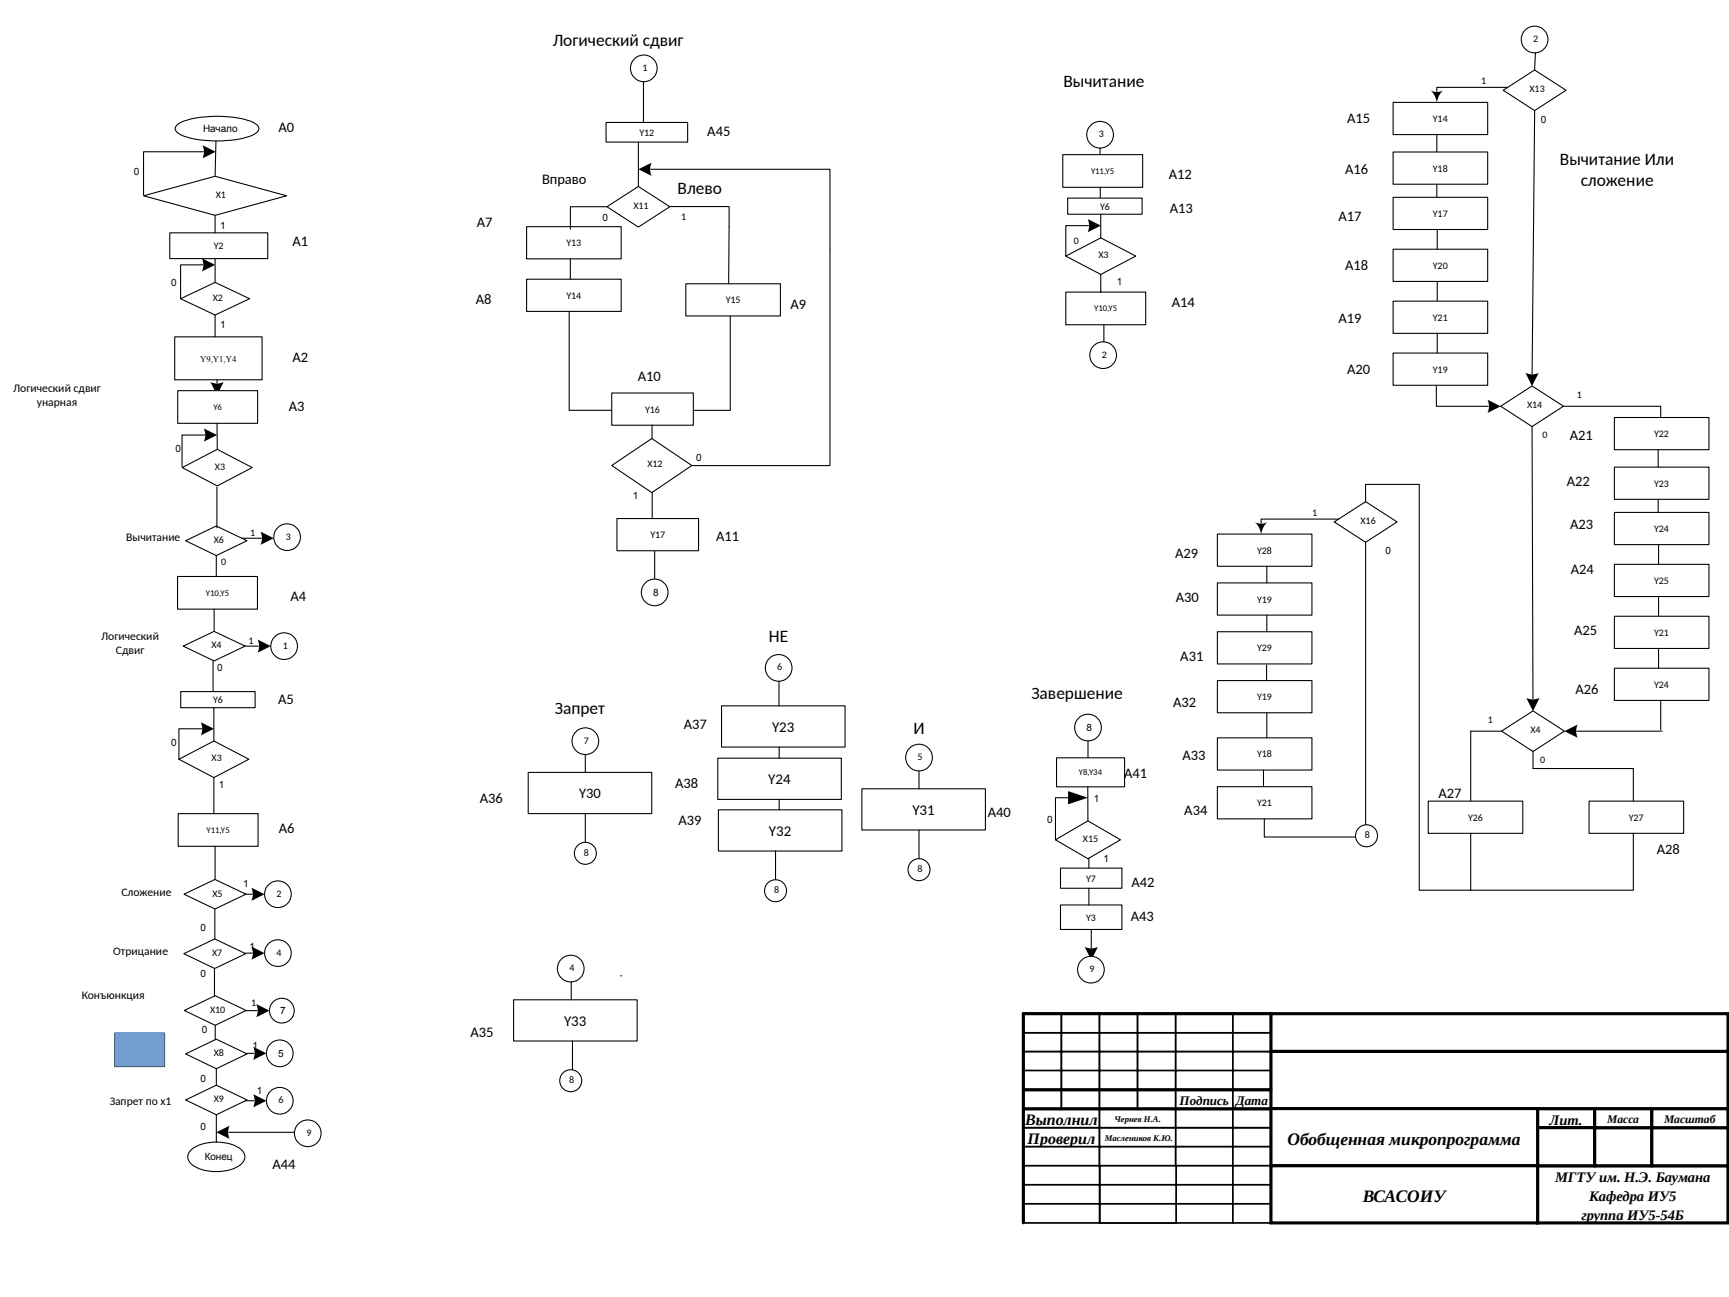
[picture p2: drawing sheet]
<svg xmlns="http://www.w3.org/2000/svg" width="420mm" height="315mm" viewBox="0 0 420 315" stroke-linecap="round" stroke-linejoin="round" font-family="sans-serif">
<path d="M43 30.3a15.2 15.2 0 0 1 8.2-2 22.2 22.2 0 0 1 10.8 1.7 1.28 1.28 0 0 1 .9 1.2 1.28 1.28 0 0 1-.9 1.3 22.6 22.6 0 0 1-11.5 1.7l-.8-.1a13.8 13.8 0 0 1-6.7-1.9 1.1 1.1 0 0 1 0-1.9z" fill="none" stroke="#000" stroke-width=".26"/>
<path d="M34.9 47.6l17.3-4.8 17.4 4.8-17.4 4.7z" fill-rule="evenodd" fill="#fff"/>
<path d="M34.9 47.6l17.3-4.8 17.4 4.8-17.4 4.7z" fill="none" stroke="#000" stroke-width=".26"/>
<path d="M41.2 56.6h23.8v6.2h-23.8z" fill-rule="evenodd" fill="#fff"/>
<path d="M41.2 56.6h23.8v6.2h-23.8zM52.2 52.3v4.2" fill="none" stroke="#000" stroke-width=".26"/>
<path d="M43.9 72.6l8.3-4 8.4 4-8.4 3.9z" fill-rule="evenodd" fill="#fff"/>
<path d="M43.9 72.6l8.3-4 8.4 4-8.4 3.9zM52.2 62.8v5.8" fill="none" stroke="#000" stroke-width=".26"/>
<path d="M42.4 81.8h21.3v10.4h-21.3z" fill-rule="evenodd" fill="#fff"/>
<path d="M52.2 76.5v5.3M42.4 81.8h21.3v10.4h-21.3z" fill="none" stroke="#000" stroke-width=".26"/>
<path d="M44.3 113.6l8.5-4.5 8.5 4.5-8.5 4.4z" fill-rule="evenodd" fill="#fff"/>
<path d="M44.3 113.6l8.5-4.5 8.5 4.5-8.5 4.4z" fill="none" stroke="#000" stroke-width=".26"/>
<path d="M43.1 140h19.4v7.9h-19.4z" fill-rule="evenodd" fill="#fff"/>
<path d="M43.1 140h19.4v7.9h-19.4z" fill="none" stroke="#000" stroke-width=".26"/>
<path d="M43.9 168h18.1v3.9h-18.1z" fill-rule="evenodd" fill="#fff"/>
<path d="M43.9 168h18.1v3.9h-18.1z" fill="none" stroke="#000" stroke-width=".26"/>
<path d="M43.5 184.4l8.5-4.4 8.5 4.4-8.5 4.5z" fill-rule="evenodd" fill="#fff"/>
<path d="M43.5 184.4l8.5-4.4 8.5 4.4-8.5 4.5z" fill="none" stroke="#000" stroke-width=".26"/>
<path d="M43.3 197.6h19.4v7.9h-19.4z" fill-rule="evenodd" fill="#fff"/>
<path d="M43.3 197.6h19.4v7.9h-19.4zM59 217.2h2.3M52.2 220.8v7.3" fill="none" stroke="#000" stroke-width=".26"/>
<path d="M61.1 215.6l3.2 1.6-3.2 1.6 .3-1.6z" fill-rule="evenodd" fill="#000"/>
<path d="M44.7 217.2l7.5-3.6 7.5 3.6-7.5 3.6z" fill-rule="evenodd" fill="#fff"/>
<path d="M44.7 217.2l7.5-3.6 7.5 3.6-7.5 3.6zM59.7 231.5h1.6" fill="none" stroke="#000" stroke-width=".26"/>
<path d="M61.1 229.9l3.2 1.6-3.2 1.6 .3-1.6z" fill-rule="evenodd" fill="#000"/>
<path d="M44.7 231.6l7.5-3.6 7.5 3.6-7.5 3.6z" fill-rule="evenodd" fill="#fff"/>
<path d="M44.7 231.6l7.5-3.6 7.5 3.6-7.5 3.6zM60 255.8h1.7" fill="none" stroke="#000" stroke-width=".26"/>
<path d="M61.5 254.2l3.2 1.6-3.2 1.6 .4-1.6z" fill-rule="evenodd" fill="#000"/>
<path d="M45.1 256l7.4-3.6 7.5 3.6-7.5 3.6z" fill-rule="evenodd" fill="#fff"/>
<path d="M58.7 130.7h4.8M52.1 235.2v4.4M45.1 256l7.4-3.6 7.5 3.6-7.5 3.6z" fill="none" stroke="#000" stroke-width=".26"/>
<path d="M63.3 129.1l3.2 1.6-3.2 1.6 .3-1.6z" fill-rule="evenodd" fill="#000"/>
<path d="M45.1 131.3l7.4-3.5 7.5 3.5-7.5 3.6z" fill-rule="evenodd" fill="#fff"/>
<path d="M45.1 131.3l7.4-3.5 7.5 3.5-7.5 3.6zM59.3 267.3h2.4" fill="none" stroke="#000" stroke-width=".26"/>
<path d="M61.5 265.7l3.2 1.6-3.2 1.7 .4-1.7z" fill-rule="evenodd" fill="#000"/>
<path d="M45.1 267.1l7.4-3.5 7.5 3.5-7.5 3.6z" fill-rule="evenodd" fill="#fff"/>
<path d="M45.1 267.1l7.4-3.5 7.5 3.5-7.5 3.6z" fill="none" stroke="#000" stroke-width=".26"/>
<circle cx="69.7" cy="130.5" r="3.2" fill="#fff"/>
<circle cx="69.7" cy="130.5" r="3.2" fill="none" stroke="#000" stroke-width=".26"/>
<circle cx="67.5" cy="217.2" r="3.2" fill="#fff"/>
<circle cx="67.5" cy="217.2" r="3.2" fill="none" stroke="#000" stroke-width=".26"/>
<circle cx="67.5" cy="231.5" r="3.2" fill="#fff"/>
<circle cx="67.5" cy="231.5" r="3.2" fill="none" stroke="#000" stroke-width=".26"/>
<circle cx="68" cy="255.8" r="3.2" fill="#fff"/>
<circle cx="68" cy="255.8" r="3.2" fill="none" stroke="#000" stroke-width=".26"/>
<circle cx="68" cy="267.3" r="3.2" fill="#fff"/>
<circle cx="68" cy="267.3" r="3.2" fill="none" stroke="#000" stroke-width=".26"/>
<circle cx="264.3" cy="176.7" r="3.2" fill="#fff"/>
<circle cx="264.3" cy="176.7" r="3.2" fill="none" stroke="#000" stroke-width=".26"/>
<path d="M256.4 204l7.9-4.6 7.9 4.6-7.9 4.6z" fill-rule="evenodd" fill="#fff"/>
<path d="M256.4 204l7.9-4.6 7.9 4.6-7.9 4.6z" fill="none" stroke="#000" stroke-width=".26"/>
<path d="M257.6 210.8h14.9v4.9h-14.9z" fill-rule="evenodd" fill="#fff"/>
<path d="M257.6 210.8h14.9v4.9h-14.9zM264.5 208.4v2.4" fill="none" stroke="#000" stroke-width=".26"/>
<path d="M257.6 219.8h14.9v5.9h-14.9z" fill-rule="evenodd" fill="#fff"/>
<path d="M257.6 219.8h14.9v5.9h-14.9zM264.5 215.7v4.1" fill="none" stroke="#000" stroke-width=".26"/>
<path d="M256.7 184.1h16.5v7h-16.5z" fill-rule="evenodd" fill="#fff"/>
<path d="M264.3 179.9v4.2M256.7 184.1h16.5v7h-16.5z" fill="none" stroke="#000" stroke-width=".26"/>
<circle cx="267.2" cy="32.7" r="3.2" fill="#fff"/>
<g fill="none" stroke="#000" stroke-width=".26">
<path d="M49.7 105.7h-5.5v7.7M265.1 225.7v4.5"/>
<circle cx="267.2" cy="32.7" r="3.2"/>
</g>
<g fill="#000">
<path d="M49.5 104.1l3.2 1.6-3.2 1.6 .4-1.6z" fill-rule="evenodd"/>
<path d="M263.5 230l1.6 .3 1.6-.3-1.6 3.2z" fill-rule="evenodd"/>
</g>
<path d="M46.5 279.2a11 11 0 0 1 12.1 0 2.36 2.36 0 0 1-.7 4.1 11.3 11.3 0 0 1-11.4-.5 2.2 2.2 0 0 1 0-3.6z" fill-rule="evenodd" fill="#fff"/>
<path d="M46.5 279.2a11 11 0 0 1 12.1 0 2.36 2.36 0 0 1-.7 4.1 11.3 11.3 0 0 1-11.4-.5 2.2 2.2 0 0 1 0-3.6zM52.6 270.7v6.7" fill="none" stroke="#000" stroke-width=".26"/>
<path d="M312.9 273.9h60.6v9.2h-60.6z" fill-rule="evenodd" fill="#fff"/>
<path d="M312.9 273.9h60.6v9.2h-60.6z" fill="none" stroke="#000" stroke-width=".42"/>
<path d="M267.2 283.1h18.5v4.7h-18.5z" fill-rule="evenodd" fill="#fff"/>
<path d="M267.2 283.1h18.5v4.7h-18.5z" fill="none" stroke="#000" stroke-width=".42"/>
<path d="M267.2 287.8h18.5v4.6h-18.5z" fill-rule="evenodd" fill="#fff"/>
<path d="M267.2 287.8h18.5v4.6h-18.5z" fill="none" stroke="#000" stroke-width=".42"/>
<path d="M267.2 292.4h18.5v4.6h-18.5z" fill-rule="evenodd" fill="#fff"/>
<path d="M267.2 292.4h18.5v4.6h-18.5z" fill="none" stroke="#000" stroke-width=".42"/>
<path d="M373.5 283.1h46.3v13.9h-46.3z" fill-rule="evenodd" fill="#fff"/>
<path d="M373.5 283.1h46.3v13.9h-46.3z" fill="none" stroke="#000" stroke-width=".76" stroke-linecap="butt"/>
<path d="M373.5 269.2h13.9v4.7h-13.9z" fill-rule="evenodd" fill="#fff"/>
<path d="M373.5 269.2h13.9v4.7h-13.9z" fill="none" stroke="#000" stroke-width=".76" stroke-linecap="butt"/>
<path d="M373.5 273.9h13.9v9.2h-13.9z" fill-rule="evenodd" fill="#fff"/>
<path d="M373.5 273.9h13.9v9.2h-13.9z" fill="none" stroke="#000" stroke-width=".76" stroke-linecap="butt"/>
<path d="M387.4 273.9h13.9v9.2h-13.9z" fill-rule="evenodd" fill="#fff"/>
<path d="M387.4 273.9h13.9v9.2h-13.9z" fill="none" stroke="#000" stroke-width=".76" stroke-linecap="butt"/>
<path d="M387.4 269.2h13.9v4.7h-13.9z" fill-rule="evenodd" fill="#fff"/>
<path d="M387.4 269.2h13.9v4.7h-13.9z" fill="none" stroke="#000" stroke-width=".76" stroke-linecap="butt"/>
<path d="M401.3 273.9h18.5v9.2h-18.5z" fill-rule="evenodd" fill="#fff"/>
<path d="M401.3 273.9h18.5v9.2h-18.5z" fill="none" stroke="#000" stroke-width=".76" stroke-linecap="butt"/>
<path d="M401.3 269.2h18.5v4.7h-18.5z" fill-rule="evenodd" fill="#fff"/>
<path d="M401.3 269.2h18.5v4.7h-18.5z" fill="none" stroke="#000" stroke-width=".76" stroke-linecap="butt"/>
<path d="M248.6 255.4h9.2v5.5h-9.2z" fill-rule="evenodd" fill="#fff"/>
<path d="M248.6 255.4h9.2v5.5h-9.2z" fill="none" stroke="#000" stroke-width=".42"/>
<path d="M257.8 255.4h9.3v5.5h-9.3z" fill-rule="evenodd" fill="#fff"/>
<path d="M257.8 255.4h9.3v5.5h-9.3z" fill="none" stroke="#000" stroke-width=".42"/>
<path d="M267.1 255.4h9.2v5.5h-9.2z" fill-rule="evenodd" fill="#fff"/>
<path d="M267.1 255.4h9.2v5.5h-9.2z" fill="none" stroke="#000" stroke-width=".42"/>
<path d="M276.3 255.4h9.3v5.5h-9.3z" fill-rule="evenodd" fill="#fff"/>
<path d="M276.3 255.4h9.3v5.5h-9.3z" fill="none" stroke="#000" stroke-width=".42"/>
<path d="M285.6 255.4h13.9v5.5h-13.9z" fill-rule="evenodd" fill="#fff"/>
<path d="M285.6 255.4h13.9v5.5h-13.9z" fill="none" stroke="#000" stroke-width=".42"/>
<path d="M299.5 255.4h9.2v5.5h-9.2z" fill-rule="evenodd" fill="#fff"/>
<path d="M299.5 255.4h9.2v5.5h-9.2z" fill="none" stroke="#000" stroke-width=".42"/>
<path d="M248.6 260h9.2v4.6h-9.2z" fill-rule="evenodd" fill="#fff"/>
<path d="M248.6 260h9.2v4.6h-9.2z" fill="none" stroke="#000" stroke-width=".42"/>
<path d="M257.8 260h9.3v4.6h-9.3z" fill-rule="evenodd" fill="#fff"/>
<path d="M257.8 260h9.3v4.6h-9.3z" fill="none" stroke="#000" stroke-width=".42"/>
<path d="M267.1 260h9.2v4.6h-9.2z" fill-rule="evenodd" fill="#fff"/>
<path d="M267.1 260h9.2v4.6h-9.2z" fill="none" stroke="#000" stroke-width=".42"/>
<path d="M276.3 260h9.3v4.6h-9.3z" fill-rule="evenodd" fill="#fff"/>
<path d="M276.3 260h9.3v4.6h-9.3z" fill="none" stroke="#000" stroke-width=".42"/>
<path d="M285.6 260h13.9v4.6h-13.9z" fill-rule="evenodd" fill="#fff"/>
<path d="M285.6 260h13.9v4.6h-13.9z" fill="none" stroke="#000" stroke-width=".42"/>
<path d="M299.5 260h9.2v4.6h-9.2z" fill-rule="evenodd" fill="#fff"/>
<path d="M299.5 260h9.2v4.6h-9.2z" fill="none" stroke="#000" stroke-width=".42"/>
<path d="M248.6 264.6h9.2v4.7h-9.2z" fill-rule="evenodd" fill="#fff"/>
<path d="M248.6 264.6h9.2v4.7h-9.2z" fill="none" stroke="#000" stroke-width=".42"/>
<path d="M257.8 264.6h9.3v4.7h-9.3z" fill-rule="evenodd" fill="#fff"/>
<path d="M257.8 264.6h9.3v4.7h-9.3z" fill="none" stroke="#000" stroke-width=".42"/>
<path d="M267.1 264.6h9.2v4.7h-9.2z" fill-rule="evenodd" fill="#fff"/>
<path d="M267.1 264.6h9.2v4.7h-9.2z" fill="none" stroke="#000" stroke-width=".42"/>
<path d="M276.3 264.6h9.3v4.7h-9.3z" fill-rule="evenodd" fill="#fff"/>
<path d="M276.3 264.6h9.3v4.7h-9.3z" fill="none" stroke="#000" stroke-width=".42"/>
<path d="M285.6 264.6h13.9v4.7h-13.9z" fill-rule="evenodd" fill="#fff"/>
<path d="M285.6 264.6h13.9v4.7h-13.9z" fill="none" stroke="#000" stroke-width=".42"/>
<path d="M299.5 264.6h9.2v4.7h-9.2z" fill-rule="evenodd" fill="#fff"/>
<path d="M299.5 264.6h9.2v4.7h-9.2z" fill="none" stroke="#000" stroke-width=".42"/>
<path d="M248.6 273.9h18.5v4.6h-18.5z" fill-rule="evenodd" fill="#fff"/>
<path d="M248.6 273.9h18.5v4.6h-18.5z" fill="none" stroke="#000" stroke-width=".42"/>
<path d="M267.1 273.9h19.1v4.6h-19.1z" fill-rule="evenodd" fill="#fff"/>
<path d="M267.1 273.9h19.1v4.6h-19.1z" fill="none" stroke="#000" stroke-width=".42"/>
<path d="M285.6 273.9h13.9v4.6h-13.9z" fill-rule="evenodd" fill="#fff"/>
<path d="M285.6 273.9h13.9v4.6h-13.9z" fill="none" stroke="#000" stroke-width=".42"/>
<path d="M299.5 273.9h9.2v4.6h-9.2z" fill-rule="evenodd" fill="#fff"/>
<path d="M299.5 273.9h9.2v4.6h-9.2z" fill="none" stroke="#000" stroke-width=".42"/>
<path d="M248.6 278.5h18.5v4.6h-18.5z" fill-rule="evenodd" fill="#fff"/>
<path d="M248.6 278.5h18.5v4.6h-18.5z" fill="none" stroke="#000" stroke-width=".42"/>
<path d="M267.1 278.5h18.5v4.6h-18.5z" fill-rule="evenodd" fill="#fff"/>
<path d="M267.1 278.5h18.5v4.6h-18.5z" fill="none" stroke="#000" stroke-width=".42"/>
<path d="M285.6 278.5h13.9v4.6h-13.9z" fill-rule="evenodd" fill="#fff"/>
<path d="M285.6 278.5h13.9v4.6h-13.9z" fill="none" stroke="#000" stroke-width=".42"/>
<path d="M299.5 278.5h9.2v4.6h-9.2z" fill-rule="evenodd" fill="#fff"/>
<path d="M299.5 278.5h9.2v4.6h-9.2z" fill="none" stroke="#000" stroke-width=".42"/>
<path d="M248.6 283.1h18.5v4.7h-18.5z" fill-rule="evenodd" fill="#fff"/>
<path d="M248.6 283.1h18.5v4.7h-18.5z" fill="none" stroke="#000" stroke-width=".42"/>
<path d="M285.6 283.1h13.9v4.7h-13.9z" fill-rule="evenodd" fill="#fff"/>
<path d="M285.6 283.1h13.9v4.7h-13.9z" fill="none" stroke="#000" stroke-width=".42"/>
<path d="M299.5 283.1h9.2v4.7h-9.2z" fill-rule="evenodd" fill="#fff"/>
<path d="M299.5 283.1h9.2v4.7h-9.2z" fill="none" stroke="#000" stroke-width=".42"/>
<path d="M248.6 287.8h18.5v4.6h-18.5z" fill-rule="evenodd" fill="#fff"/>
<path d="M248.6 287.8h18.5v4.6h-18.5z" fill="none" stroke="#000" stroke-width=".42"/>
<path d="M285.6 287.8h13.9v4.6h-13.9z" fill-rule="evenodd" fill="#fff"/>
<path d="M285.6 287.8h13.9v4.6h-13.9z" fill="none" stroke="#000" stroke-width=".42"/>
<path d="M299.5 287.8h9.2v4.6h-9.2z" fill-rule="evenodd" fill="#fff"/>
<path d="M299.5 287.8h9.2v4.6h-9.2z" fill="none" stroke="#000" stroke-width=".42"/>
<path d="M248.6 292.4h18.5v4.6h-18.5z" fill-rule="evenodd" fill="#fff"/>
<path d="M248.6 292.4h18.5v4.6h-18.5z" fill="none" stroke="#000" stroke-width=".42"/>
<path d="M285.6 292.4h13.9v4.6h-13.9z" fill-rule="evenodd" fill="#fff"/>
<path d="M285.6 292.4h13.9v4.6h-13.9z" fill="none" stroke="#000" stroke-width=".42"/>
<path d="M299.5 292.4h9.2v4.6h-9.2z" fill-rule="evenodd" fill="#fff"/>
<path d="M299.5 292.4h9.2v4.6h-9.2z" fill="none" stroke="#000" stroke-width=".42"/>
<path d="M248.6 250.7h9.2v4.7h-9.2z" fill-rule="evenodd" fill="#fff"/>
<path d="M248.6 250.7h9.2v4.7h-9.2z" fill="none" stroke="#000" stroke-width=".42"/>
<path d="M257.8 250.7h9.3v4.7h-9.3z" fill-rule="evenodd" fill="#fff"/>
<path d="M257.8 250.7h9.3v4.7h-9.3z" fill="none" stroke="#000" stroke-width=".42"/>
<path d="M267.1 250.7h9.2v4.7h-9.2z" fill-rule="evenodd" fill="#fff"/>
<path d="M267.1 250.7h9.2v4.7h-9.2z" fill="none" stroke="#000" stroke-width=".42"/>
<path d="M276.3 250.7h9.3v4.7h-9.3z" fill-rule="evenodd" fill="#fff"/>
<path d="M276.3 250.7h9.3v4.7h-9.3z" fill="none" stroke="#000" stroke-width=".42"/>
<path d="M285.6 250.7h13.9v4.7h-13.9z" fill-rule="evenodd" fill="#fff"/>
<path d="M285.6 250.7h13.9v4.7h-13.9z" fill="none" stroke="#000" stroke-width=".42"/>
<path d="M299.5 250.7h9.2v4.7h-9.2z" fill-rule="evenodd" fill="#fff"/>
<path d="M299.5 250.7h9.2v4.7h-9.2z" fill="none" stroke="#000" stroke-width=".42"/>
<path d="M248.6 246.1h9.2v4.7h-9.2z" fill-rule="evenodd" fill="#fff"/>
<path d="M248.6 246.1h9.2v4.7h-9.2z" fill="none" stroke="#000" stroke-width=".42"/>
<path d="M257.8 246.1h9.3v4.7h-9.3z" fill-rule="evenodd" fill="#fff"/>
<path d="M257.8 246.1h9.3v4.7h-9.3z" fill="none" stroke="#000" stroke-width=".42"/>
<path d="M267.1 246.1h9.2v4.7h-9.2z" fill-rule="evenodd" fill="#fff"/>
<path d="M267.1 246.1h9.2v4.7h-9.2z" fill="none" stroke="#000" stroke-width=".42"/>
<path d="M276.3 246.1h9.3v4.7h-9.3z" fill-rule="evenodd" fill="#fff"/>
<path d="M276.3 246.1h9.3v4.7h-9.3z" fill="none" stroke="#000" stroke-width=".42"/>
<path d="M285.6 246.1h13.9v4.7h-13.9z" fill-rule="evenodd" fill="#fff"/>
<path d="M285.6 246.1h13.9v4.7h-13.9z" fill="none" stroke="#000" stroke-width=".42"/>
<path d="M299.5 246.1h9.2v4.7h-9.2z" fill-rule="evenodd" fill="#fff"/>
<path d="M299.5 246.1h9.2v4.7h-9.2z" fill="none" stroke="#000" stroke-width=".42"/>
<path d="M308.7 246.2h111.1v9.2h-111.1z" fill-rule="evenodd" fill="#fff"/>
<path d="M308.7 246.2h111.1v9.2h-111.1z" fill="none" stroke="#000" stroke-width=".76" stroke-linecap="butt"/>
<path d="M267.2 283.1h18.5v4.7h-18.5z" fill-rule="evenodd" fill="#fff"/>
<path d="M267.2 283.1h18.5v4.7h-18.5z" fill="none" stroke="#000" stroke-width=".42"/>
<path d="M267.2 287.8h18.5v4.6h-18.5z" fill-rule="evenodd" fill="#fff"/>
<path d="M267.2 287.8h18.5v4.6h-18.5z" fill="none" stroke="#000" stroke-width=".42"/>
<path d="M267.2 292.4h18.5v4.6h-18.5z" fill-rule="evenodd" fill="#fff"/>
<path d="M267.2 292.4h18.5v4.6h-18.5z" fill="none" stroke="#000" stroke-width=".42"/>
<path d="M248.6 269.2h18.5v4.7h-18.5z" fill-rule="evenodd" fill="#fff"/>
<path d="M248.6 269.2h18.5v4.7h-18.5z" fill="none" stroke="#000" stroke-width=".42"/>
<path d="M267.1 269.2h18.5v4.7h-18.5z" fill-rule="evenodd" fill="#fff"/>
<path d="M267.1 269.2h18.5v4.7h-18.5z" fill="none" stroke="#000" stroke-width=".42"/>
<path d="M285.6 269.2h13.9v4.7h-13.9z" fill-rule="evenodd" fill="#fff"/>
<path d="M285.6 269.2h13.9v4.7h-13.9z" fill="none" stroke="#000" stroke-width=".42"/>
<path d="M299.5 269.2h9.2v4.7h-9.2z" fill-rule="evenodd" fill="#fff"/>
<path d="M299.5 269.2h9.2v4.7h-9.2z" fill="none" stroke="#000" stroke-width=".42"/>
<path d="M248.6 246.2h60.1" fill="none" stroke="#000" stroke-width=".76"/>
<path d="M308.7 255.4h111.1v13.9h-111.1z" fill-rule="evenodd" fill="#fff"/>
<path d="M308.7 255.4h111.1v13.9h-111.1z" fill="none" stroke="#000" stroke-width=".76" stroke-linecap="butt"/>
<path d="M308.7 269.2h64.8v13.9h-64.8z" fill-rule="evenodd" fill="#fff"/>
<path d="M308.7 269.2h64.8v13.9h-64.8z" fill="none" stroke="#000" stroke-width=".76" stroke-linecap="butt"/>
<path d="M308.7 283.1h64.8v13.9h-64.8z" fill-rule="evenodd" fill="#fff"/>
<path d="M308.7 283.1h64.8v13.9h-64.8z" fill="none" stroke="#000" stroke-width=".76" stroke-linecap="butt"/>
<path d="M248.6 246.2v50.8M248.6 264.7h60.1M248.6 269.3h60.1" fill="none" stroke="#000" stroke-width=".76"/>
<path d="M49.4 36.9h-14.5v10.5M52.5 34.2l-.3 8.6M267.2 36v3.1M49.2 64.3h-5.3v8.3M49 177h-5.5v7.4M259.7 193.7h-3.3v10.3M264.2 191.1l.1 8.3M52.6 259.6v4" fill="none" stroke="#000" stroke-width=".26"/>
<g fill="#000">
<path d="M259.5 192.1l4.8 1.6-4.8 1.7z"/>
<path d="M49.2 35.3l3.2 1.6-3.2 1.6 .4-1.6z" fill-rule="evenodd"/>
<path d="M49 62.7l3.2 1.6-3.2 1.6 .4-1.6z" fill-rule="evenodd"/>
<path d="M48.8 175.4l3.2 1.6-3.2 1.6 .3-1.6z" fill-rule="evenodd"/>
</g>
<circle cx="268" cy="86.3" r="3.2" fill="#fff"/>
<g fill="none" stroke="#000" stroke-width=".26">
<path d="M58.8 156.9h4M52.2 205.5v8"/>
<circle cx="268" cy="86.3" r="3.2"/>
</g>
<path d="M62.6 155.3l3.2 1.6-3.2 1.6 .3-1.6z" fill-rule="evenodd" fill="#000"/>
<path d="M44.5 156.9l7.5-3.6 7.5 3.6-7.5 3.6z" fill-rule="evenodd" fill="#fff"/>
<path d="M44.5 156.9l7.5-3.6 7.5 3.6-7.5 3.6z" fill="none" stroke="#000" stroke-width=".26"/>
<circle cx="69" cy="156.9" r="3.2" fill="#fff"/>
<g fill="none" stroke="#000" stroke-width=".26">
<path d="M52.7 118.3v9.9M51.8 160.4v7.6"/>
<circle cx="69" cy="156.9" r="3.2"/>
</g>
<path d="M258.2 37.6h19.4v7.9h-19.4z" fill-rule="evenodd" fill="#fff"/>
<path d="M258.2 37.6h19.4v7.9h-19.4zM267.3 45.5v2.7" fill="none" stroke="#000" stroke-width=".26"/>
<path d="M259.4 48.1h18v3.9h-18z" fill-rule="evenodd" fill="#fff"/>
<path d="M259.4 48.1h18v3.9h-18z" fill="none" stroke="#000" stroke-width=".26"/>
<path d="M258.9 62.2l8.5-4.4 8.5 4.4-8.5 4.5z" fill-rule="evenodd" fill="#fff"/>
<path d="M258.9 62.2l8.5-4.4 8.5 4.4-8.5 4.5z" fill="none" stroke="#000" stroke-width=".26"/>
<path d="M258.9 70.9h19.4v8h-19.4z" fill-rule="evenodd" fill="#fff"/>
<path d="M264.4 54.8h-5.5v7.4M267.4 52v5.8M258.9 70.9h19.4v8h-19.4zM267.4 66.8v4.1M268.1 78.9v4.1M55.6 275h16.2" fill="none" stroke="#000" stroke-width=".26"/>
<g fill="#000">
<path d="M264.2 53.2l3.2 1.6-3.2 1.6 .4-1.6z" fill-rule="evenodd"/>
<path d="M52.6 275l3.2-1.6-.4 1.6 .4 1.6z" fill-rule="evenodd"/>
</g>
<circle cx="74.8" cy="275.2" r="3.2" fill="#fff"/>
<g fill="none" stroke="#000" stroke-width=".26">
<path d="M52.7 92.2v.8"/>
<circle cx="74.8" cy="275.2" r="3.2"/>
</g>
<path d="M51.1 92.8l1.6 .4 1.6-.4-1.6 3.2z" fill-rule="evenodd" fill="#000"/>
<path d="M43.2 94.9h19.4v7.9h-19.4z" fill-rule="evenodd" fill="#fff"/>
<path d="M43.2 94.9h19.4v7.9h-19.4zM52.7 102.8l.1 6.3" fill="none" stroke="#000" stroke-width=".26"/>
<path d="M128.3 187.6h30v10h-30z" fill-rule="evenodd" fill="#fff"/>
<path d="M128.3 187.6h30v10h-30zM142.2 183.3v4.3" fill="none" stroke="#000" stroke-width=".26"/>
<circle cx="142.2" cy="180" r="3.2" fill="#fff"/>
<circle cx="142.2" cy="180" r="3.2" fill="none" stroke="#000" stroke-width=".26"/>
<circle cx="142.2" cy="207.2" r="2.67" fill="#fff"/>
<g fill="none" stroke="#000" stroke-width=".26">
<path d="M142.2 197.6v7"/>
<circle cx="142.2" cy="207.2" r="2.67"/>
</g>
<path d="M174.5 196.7h30v10h-30z" fill-rule="evenodd" fill="#fff"/>
<path d="M174.5 196.7h30v10h-30z" fill="none" stroke="#000" stroke-width=".26"/>
<circle cx="189.2" cy="162.2" r="3.2" fill="#fff"/>
<circle cx="189.2" cy="162.2" r="3.2" fill="none" stroke="#000" stroke-width=".26"/>
<circle cx="188.4" cy="216.3" r="2.67" fill="#fff"/>
<g fill="none" stroke="#000" stroke-width=".26">
<path d="M188.4 206.7v7"/>
<circle cx="188.4" cy="216.3" r="2.67"/>
</g>
<path d="M209.4 191.6h30v10h-30z" fill-rule="evenodd" fill="#fff"/>
<path d="M209.4 191.6h30v10h-30zM223.2 187.2v4.4" fill="none" stroke="#000" stroke-width=".26"/>
<circle cx="223.2" cy="184" r="3.2" fill="#fff"/>
<circle cx="223.2" cy="184" r="3.2" fill="none" stroke="#000" stroke-width=".26"/>
<circle cx="223.2" cy="211.2" r="2.67" fill="#fff"/>
<g fill="none" stroke="#000" stroke-width=".26">
<path d="M223.2 201.6v6.9M59.7 245.5h2.8"/>
<circle cx="223.2" cy="211.2" r="2.67"/>
</g>
<path d="M62.3 243.9l3.2 1.6-3.2 1.6 .3-1.6z" fill-rule="evenodd" fill="#000"/>
<path d="M44.8 245.4l7.5-3.6 7.5 3.6-7.5 3.6z" fill-rule="evenodd" fill="#fff"/>
<path d="M44.8 245.4l7.5-3.6 7.5 3.6-7.5 3.6z" fill="none" stroke="#000" stroke-width=".26"/>
<circle cx="68.5" cy="245.5" r="3" fill="#fff"/>
<g fill="none" stroke="#000" stroke-width=".26">
<path d="M52.5 134.9v5.1M52 171.9v8.1M52 188.8v8.8M52.1 239.6v2.2M52.3 249v3.5"/>
<circle cx="68.5" cy="245.5" r="3"/>
</g>
<path d="M175.3 171.4h30v10h-30z" fill-rule="evenodd" fill="#fff"/>
<path d="M175.3 171.4h30v10h-30zM189.2 165.4v6" fill="none" stroke="#000" stroke-width=".26"/>
<path d="M174.4 184.1h30v10h-30z" fill-rule="evenodd" fill="#fff"/>
<path d="M267.4 70.7v.2M174.4 184.1h30v10h-30zM189.3 181.4v2.7M189.3 194.1v2.6" fill="none" stroke="#000" stroke-width=".26"/>
<circle cx="156.4" cy="16.6" r="3.2" fill="#fff"/>
<circle cx="156.4" cy="16.6" r="3.2" fill="none" stroke="#000" stroke-width=".26"/>
<path d="M147.2 29.7h19.8v4.8h-19.8z" fill-rule="evenodd" fill="#fff"/>
<path d="M147.2 29.7h19.8v4.8h-19.8z" fill="none" stroke="#000" stroke-width=".26"/>
<path d="M147.4 50.2l7.7-4.9 7.6 4.9-7.6 5z" fill-rule="evenodd" fill="#fff"/>
<path d="M147.4 50.2l7.7-4.9 7.6 4.9-7.6 5z" fill="none" stroke="#000" stroke-width=".26"/>
<path d="M127.9 55.1h23v7.8h-23z" fill-rule="evenodd" fill="#fff"/>
<path d="M127.9 55.1h23v7.8h-23zM147.5 50.2h-8.9v5.4" fill="none" stroke="#000" stroke-width=".26"/>
<path d="M148.6 95.5h19.8v7.8h-19.8z" fill-rule="evenodd" fill="#fff"/>
<path d="M148.6 95.5h19.8v7.8h-19.8z" fill="none" stroke="#000" stroke-width=".26"/>
<path d="M148.6 113.1l9.7-6.6 9.8 6.6-9.8 6.5z" fill-rule="evenodd" fill="#fff"/>
<path d="M148.6 113.1l9.7-6.6 9.8 6.6-9.8 6.5zM158.4 103.3v3.2M159 133.8v6.8" fill="none" stroke="#000" stroke-width=".26"/>
<path d="M149.9 125.9h19.8v7.9h-19.8z" fill-rule="evenodd" fill="#fff"/>
<path d="M149.9 125.9h19.8v7.9h-19.8z" fill="none" stroke="#000" stroke-width=".26"/>
<circle cx="159" cy="143.9" r="3.2" fill="#fff"/>
<g fill="none" stroke="#000" stroke-width=".26">
<path d="M155.1 34.5v10.8M158.4 119.6v6.3"/>
<circle cx="159" cy="143.9" r="3.2"/>
</g>
<path d="M127.9 67.8h23v7.8h-23z" fill-rule="evenodd" fill="#fff"/>
<path d="M162.6 50.2h14.5v4.9M127.9 67.8h23v7.8h-23zM138.3 75.6v24h10.3M138.5 62.8v5" fill="none" stroke="#000" stroke-width=".26"/>
<path d="M166.6 68.9h23v7.8h-23z" fill-rule="evenodd" fill="#fff"/>
<path d="M156.3 19.8v9.9M158.1 41.1h43.5v72h-33.6M177.1 55.1l-.1 13.8M166.6 68.9h23v7.8h-23zM177.4 76.7v23h-9M52 147.9v5.4" fill="none" stroke="#000" stroke-width=".26"/>
<path d="M155.1 41.1l3.2-1.6-.4 1.6 .4 1.6z" fill-rule="evenodd" fill="#000"/>
<path d="M365.2 21.9l7.6-4.9 7.6 4.9-7.6 5z" fill-rule="evenodd" fill="#fff"/>
<path d="M365.2 21.9l7.6-4.9 7.6 4.9-7.6 5z" fill="none" stroke="#000" stroke-width=".26"/>
<path d="M338.4 24.9h23v7.8h-23z" fill-rule="evenodd" fill="#fff"/>
<path d="M338.4 24.9h23v7.8h-23z" fill="none" stroke="#000" stroke-width=".26"/>
<path d="M338.4 47.9h23v7.8h-23z" fill-rule="evenodd" fill="#fff"/>
<path d="M366.2 21.2h-17.2v1M338.4 47.9h23v7.8h-23z" fill="none" stroke="#000" stroke-width=".26"/>
<path d="M347.4 22l1.6 .3 1.6-.3-.9 1.1-.7 1.8-.6-1.8z" fill-rule="evenodd" fill="#000"/>
<path d="M364.5 98.7l7.7-5 7.6 5-7.6 4.9z" fill-rule="evenodd" fill="#fff"/>
<path d="M372.8 26.9l-.6 63.9M348.9 93.6v5.1h12.6M364.5 98.7l7.7-5 7.6 5-7.6 4.9z" fill="none" stroke="#000" stroke-width=".26"/>
<g fill="#000">
<path d="M361.3 97.1l3.2 1.6-3.2 1.6 .4-1.6z" fill-rule="evenodd"/>
<path d="M370.6 90.5l1.6 .4 1.6-.3-1.7 3.2z" fill-rule="evenodd"/>
</g>
<path d="M338.4 36.9h23v7.8h-23z" fill-rule="evenodd" fill="#fff"/>
<path d="M338.4 36.9h23v7.8h-23zM349 32.7v4.2M349 44.7v3.2" fill="none" stroke="#000" stroke-width=".26"/>
<path d="M338.4 85.8h23v7.8h-23z" fill-rule="evenodd" fill="#fff"/>
<path d="M338.4 85.8h23v7.8h-23z" fill="none" stroke="#000" stroke-width=".26"/>
<path d="M338.4 60.5h23v7.9h-23z" fill-rule="evenodd" fill="#fff"/>
<path d="M349.1 55.7v4.8M338.4 60.5h23v7.9h-23zM349.1 68.3v4.8" fill="none" stroke="#000" stroke-width=".26"/>
<path d="M338.4 73.1h23v7.9h-23z" fill-rule="evenodd" fill="#fff"/>
<path d="M338.4 73.1h23v7.9h-23zM349.1 81v4.8" fill="none" stroke="#000" stroke-width=".26"/>
<path d="M392.2 101.4h22.9v7.8h-22.9z" fill-rule="evenodd" fill="#fff"/>
<path d="M392.2 101.4h22.9v7.8h-22.9z" fill="none" stroke="#000" stroke-width=".26"/>
<path d="M392.2 124.5h22.9v7.8h-22.9z" fill-rule="evenodd" fill="#fff"/>
<path d="M392.2 124.5h22.9v7.8h-22.9z" fill="none" stroke="#000" stroke-width=".26"/>
<path d="M392.2 113.5h22.9v7.8h-22.9z" fill-rule="evenodd" fill="#fff"/>
<path d="M392.2 113.5h22.9v7.8h-22.9zM402.8 109.2v4.2M402.8 121.3v3.2" fill="none" stroke="#000" stroke-width=".26"/>
<path d="M392.2 162.3h22.9v7.8h-22.9z" fill-rule="evenodd" fill="#fff"/>
<path d="M392.2 162.3h22.9v7.8h-22.9z" fill="none" stroke="#000" stroke-width=".26"/>
<path d="M392.2 137.1h22.9v7.8h-22.9z" fill-rule="evenodd" fill="#fff"/>
<path d="M392.2 137.1h22.9v7.8h-22.9zM402.9 132.3v4.8M402.9 144.9v4.8" fill="none" stroke="#000" stroke-width=".26"/>
<path d="M392.2 149.7h22.9v7.8h-22.9z" fill-rule="evenodd" fill="#fff"/>
<path d="M379.8 98.7h23.6v2.7M372.2 103.6l.2 66.1M392.2 149.7h22.9v7.8h-22.9zM402.9 157.5v4.8M383 177.6h20.8M403.4 170.1v7.1" fill="none" stroke="#000" stroke-width=".26"/>
<g fill="#000">
<path d="M370.8 169.5l1.6 .4 1.6-.4-1.6 3.2z" fill-rule="evenodd"/>
<path d="M380 177.6l3.2-1.6-.3 1.6 .3 1.6z" fill-rule="evenodd"/>
</g>
<path d="M324.1 126.8l7.6-5 7.7 5-7.7 4.9z" fill-rule="evenodd" fill="#fff"/>
<path d="M324.1 126.8l7.6-5 7.7 5-7.7 4.9z" fill="none" stroke="#000" stroke-width=".26"/>
<path d="M295.7 129.7h23v7.8h-23z" fill-rule="evenodd" fill="#fff"/>
<path d="M295.7 129.7h23v7.8h-23zM325.2 126.1h-18.8v1" fill="none" stroke="#000" stroke-width=".26"/>
<path d="M304.7 126.8l1.6 .4 1.6-.4-.9 1.1-.6 1.8-.7-1.8z" fill-rule="evenodd" fill="#000"/>
<path d="M295.7 179.2h23v7.8h-23z" fill-rule="evenodd" fill="#fff"/>
<path d="M295.7 179.2h23v7.8h-23z" fill="none" stroke="#000" stroke-width=".26"/>
<path d="M295.7 191.1h23v7.8h-23z" fill-rule="evenodd" fill="#fff"/>
<path d="M295.7 191.1h23v7.8h-23zM306.9 187v4.1M307.1 198.9v4.4" fill="none" stroke="#000" stroke-width=".26"/>
<path d="M295.7 141.6h23v7.8h-23z" fill-rule="evenodd" fill="#fff"/>
<path d="M295.7 141.6h23v7.8h-23z" fill="none" stroke="#000" stroke-width=".26"/>
<path d="M295.7 153.4h23v7.9h-23z" fill-rule="evenodd" fill="#fff"/>
<path d="M307.7 137.5v4.1M295.7 153.4h23v7.9h-23zM307.7 149.4v4M307.7 161.5v3.7" fill="none" stroke="#000" stroke-width=".26"/>
<path d="M295.7 165.3h23v7.8h-23z" fill-rule="evenodd" fill="#fff"/>
<path d="M295.7 165.3h23v7.8h-23zM307.7 173.1v6.1" fill="none" stroke="#000" stroke-width=".26"/>
<circle cx="331.9" cy="203" r="2.67" fill="#fff"/>
<g fill="none" stroke="#000" stroke-width=".26">
<path d="M331.7 121.9v-4.2h13l.1 98.5M331.7 131.7v68.6M307.1 203.3h22.2"/>
<circle cx="331.9" cy="203" r="2.67"/>
</g>
<path d="M364.8 177.6l7.6-4.9 7.6 4.9-7.6 4.9z" fill-rule="evenodd" fill="#fff"/>
<path d="M364.8 177.6l7.6-4.9 7.6 4.9-7.6 4.9z" fill="none" stroke="#000" stroke-width=".26"/>
<path d="M386 194.6h23v7.8h-23z" fill-rule="evenodd" fill="#fff"/>
<path d="M386 194.6h23v7.8h-23z" fill="none" stroke="#000" stroke-width=".26"/>
<path d="M346.9 194.6h23v7.8h-23z" fill-rule="evenodd" fill="#fff"/>
<path d="M364.8 177.6h-7.5v17M346.9 194.6h23v7.8h-23zM372.4 182.5v4.1M372.4 186.7h24.4v7.9M357.3 202.4v13.8M396.8 202.4v13.8h-52" fill="none" stroke="#000" stroke-width=".26"/>
<circle cx="372.8" cy="9.6" r="3.2" fill="#fff"/>
<g fill="none" stroke="#000" stroke-width=".26">
<path d="M373 12.8l-.2 4.2"/>
<circle cx="372.8" cy="9.6" r="3.2"/>
</g>
<path d="M27.8 250.9h12.2v8.2h-12.2z" fill-rule="evenodd" fill="#729fcf"/>
<path d="M27.8 250.9h12.2v8.2h-12.2z" fill="none" stroke="#3465a4" stroke-width=".24"/>
<path d="M124.8 242.8h30v10h-30z" fill-rule="evenodd" fill="#fff"/>
<path d="M124.8 242.8h30v10h-30z" fill="none" stroke="#000" stroke-width=".26"/>
<circle cx="138.6" cy="235.2" r="3.2" fill="#fff"/>
<circle cx="138.6" cy="235.2" r="3.2" fill="none" stroke="#000" stroke-width=".26"/>
<circle cx="138.6" cy="262.5" r="2.67" fill="#fff"/>
<g fill="none" stroke="#000" stroke-width=".26">
<path d="M138.8 238.5v4.3M150.8 237h.1M139.1 252.8v7"/>
<circle cx="138.6" cy="262.5" r="2.67"/>
</g>
<circle cx="265" cy="235.5" r="3.2" fill="#fff"/>
<circle cx="265" cy="235.5" r="3.2" fill="none" stroke="#000" stroke-width=".26"/>
<g font-size="4.2">
<text x="134.3" y="11.1">Логический сдвиг</text>
<text x="258.3" y="21.1">Вычитание</text>
<text x="378.9" y="40.1">Вычитание Или</text>
<text x="164.6" y="47.2">Влево</text>
<text x="384" y="45.1">сложение</text>
<text x="186.8" y="155.9">НЕ</text>
<text x="134.8" y="173.4">Запрет</text>
<text x="250.6" y="169.9">Завершение</text>
<text x="221.9" y="178.2">И</text>
<text x="312.7" y="278.1">Обобщенная микропрограмма</text>
<text x="332.7" y="280.4">Сети связи</text>
<text x="331.1" y="292">ВСАСОИУ</text>
</g>
<g font-size="3.9">
<text x="249" y="273.3">Выполнил</text>
<text x="249.6" y="277.9">Проверил</text>
<text x="270.6" y="284.6">Трунов</text>
<text x="268.4" y="289.2">Филатов</text>
<text x="272.8" y="289.8">О.А.</text>
<text x="272.9" y="294.4">А.В.</text>
</g>
<g font-size="3.6">
<text x="187.5" y="177.7">Y23</text>
<text x="186.6" y="190.4">Y24</text>
<text x="221.6" y="197.8">Y31</text>
<text x="186.8" y="203">Y32</text>
<text x="137" y="249.1">Y33</text>
</g>
<g font-size="3.5">
<text x="327.2" y="29.9">A15</text>
<text x="67.6" y="32.2">A0</text>
<text x="171.8" y="32.9">A45</text>
<text x="131.7" y="44.7">Вправо</text>
<text x="284" y="43.4">A12</text>
<text x="326.7" y="42.3">A16</text>
<text x="284.1" y="51.8">A13</text>
<text x="325.2" y="53.7">A17</text>
<text x="71.1" y="59.7">A1</text>
<text x="115.9" y="55.2">A7</text>
<text x="326.7" y="65.6">A18</text>
<text x="115.6" y="73.8">A8</text>
<text x="192.1" y="75.1">A9</text>
<text x="284.6" y="74.7">A14</text>
<text x="325.1" y="78.4">A19</text>
<text x="71.1" y="87.8">A2</text>
<text x="155" y="92.4">A10</text>
<text x="327.2" y="91">A20</text>
<text x="70.1" y="99.9">A3</text>
<text x="381.3" y="106.8">A21</text>
<text x="380.6" y="118">A22</text>
<text x="174" y="131.3">A11</text>
<text x="381.4" y="128.5">A23</text>
<text x="285.4" y="135.6">A29</text>
<text x="381.6" y="139.5">A24</text>
<text x="70.6" y="145.9">A4</text>
<text x="285.6" y="146.3">A30</text>
<text x="382.4" y="154.2">A25</text>
<text x="286.7" y="160.5">A31</text>
<text x="67.6" y="171">A5</text>
<text x="284.9" y="171.8">A32</text>
<text x="382.7" y="168.5">A26</text>
<text x="166.1" y="177.1">A37</text>
<text x="287.2" y="184.6">A33</text>
<text x="164" y="191.4">A38</text>
<text x="273.1" y="188.8">A41</text>
<text x="116.6" y="195">A36</text>
<text x="140.7" y="193.8">Y30</text>
<text x="287.7" y="197.9">A34</text>
<text x="349.5" y="193.9">A27</text>
<text x="67.7" y="202.4">A6</text>
<text x="164.8" y="200.5">A39</text>
<text x="239.9" y="198.4">A40</text>
<text x="402.5" y="207.4">A28</text>
<text x="274.8" y="215.5">A42</text>
<text x="274.7" y="223.7">A43</text>
<text x="114.3" y="251.9">A35</text>
<text x="376.4" y="273.1">Лит.</text>
<text x="66.2" y="284">A44</text>
<text x="377.7" y="287">МГТУ им. Н.Э. Баумана</text>
<text x="386" y="291.6">Кафедра ИУ5</text>
<text x="384.2" y="296.3">группа ИУ5-54Б</text>
</g>
<g font-size="3.2">
<text x="286.6" y="268.4">Подпись</text>
<text x="300.2" y="268.4">Дата</text>
</g>
<g font-size="2.8">
<text x="3.2" y="95.3">Логический сдвиг</text>
<text x="8.9" y="98.7">унарная</text>
<text x="30.7" y="131.5">Вычитание</text>
<text x="24.6" y="155.4">Логический</text>
<text x="28.2" y="158.8">Сдвиг</text>
<text x="29.5" y="217.5">Сложение</text>
<text x="27.5" y="232">Отрицание</text>
<text x="19.9" y="242.6">Конъюнкция</text>
<text x="26.6" y="268.4">Запрет по x1</text>
<text x="390.4" y="272.8">Масса</text>
<text x="404.2" y="272.8">Масштаб</text>
</g>
<g font-size="2.4">
<text x="372.5" y="10.2">2</text>
<text x="156.1" y="17.2">1</text>
<text x="359.8" y="20.5">1</text>
<text x="371.6" y="22.4">X13</text>
<text x="348.1" y="29.6">Y14</text>
<text x="374.3" y="30">0</text>
<text x="49.4" y="32.1">Начало</text>
<text x="155.3" y="33">Y12</text>
<text x="266.9" y="33.3">3</text>
<text x="348.1" y="41.7">Y18</text>
<text x="32.6" y="42.6">0</text>
<text x="52.4" y="48">X1</text>
<text x="146.4" y="53.8">0</text>
<text x="153.8" y="50.7">X11</text>
<text x="165.4" y="53.5">1</text>
<text x="267.2" y="50.9">Y6</text>
<text x="348.1" y="52.7">Y17</text>
<text x="53.5" y="55.5">1</text>
<text x="137.6" y="59.8">Y13</text>
<text x="260.8" y="59.2">0</text>
<text x="52" y="60.5">Y2</text>
<text x="266.8" y="62.7">X3</text>
<text x="348.1" y="65.3">Y20</text>
<text x="41.6" y="69.4">0</text>
<text x="271.3" y="69.2">1</text>
<text x="51.7" y="73.1">X2</text>
<text x="137.6" y="72.6">Y14</text>
<text x="176.3" y="73.7">Y15</text>
<text x="348.1" y="77.9">Y21</text>
<text x="53.5" y="79.7">1</text>
<text x="267.6" y="86.9">2</text>
<text x="348.1" y="90.5">Y19</text>
<text x="156.7" y="100.2">Y16</text>
<text x="370.9" y="99.1">X14</text>
<text x="383" y="96.7">1</text>
<text x="374.7" y="106.3">0</text>
<text x="401.8" y="106.2">Y22</text>
<text x="42.6" y="109.9">0</text>
<text x="157.3" y="113.4">X12</text>
<text x="169.1" y="111.9">0</text>
<text x="52.2" y="114.1">X3</text>
<text x="401.8" y="118.2">Y23</text>
<text x="153.8" y="121.3">1</text>
<text x="318.8" y="125.3">1</text>
<text x="51.9" y="131.9">X6</text>
<text x="60.8" y="130.3">1</text>
<text x="69.4" y="131">3</text>
<text x="158" y="130.7">Y17</text>
<text x="330.5" y="127.2">X16</text>
<text x="401.8" y="129.2">Y24</text>
<text x="53.7" y="137.2">0</text>
<text x="305.4" y="134.5">Y28</text>
<text x="336.6" y="134.5">0</text>
<text x="401.8" y="141.8">Y25</text>
<text x="158.6" y="144.7">8</text>
<text x="305.4" y="146.3">Y19</text>
<text x="401.8" y="154.4">Y21</text>
<text x="51.4" y="157.5">X4</text>
<text x="60.4" y="156.4">1</text>
<text x="68.7" y="157.5">1</text>
<text x="305.4" y="158.2">Y29</text>
<text x="52.7" y="162.9">0</text>
<text x="188.8" y="162.8">6</text>
<text x="401.8" y="167.1">Y24</text>
<text x="51.8" y="170.8">Y6</text>
<text x="305.4" y="170">Y19</text>
<text x="263.9" y="177.6">8</text>
<text x="361.4" y="175.7">1</text>
<text x="371.8" y="178">X4</text>
<text x="41.6" y="181.2">0</text>
<text x="51.4" y="184.9">X3</text>
<text x="141.9" y="180.6">7</text>
<text x="222.9" y="184.6">5</text>
<text x="305.4" y="184">Y18</text>
<text x="374.2" y="185.4">0</text>
<text x="53.2" y="191.3">1</text>
<text x="265.7" y="194.7">1</text>
<text x="305.4" y="195.8">Y21</text>
<text x="254.3" y="199.8">0</text>
<text x="331.6" y="203.6">8</text>
<text x="356.6" y="199.3">Y26</text>
<text x="395.7" y="199.3">Y27</text>
<text x="141.8" y="207.9">8</text>
<text x="263.1" y="204.4">X15</text>
<text x="268.1" y="209.4">1</text>
<text x="59.1" y="215.5">1</text>
<text x="222.9" y="211.9">8</text>
<text x="263.9" y="214.1">Y7</text>
<text x="51.6" y="217.7">X5</text>
<text x="67.2" y="217.8">2</text>
<text x="188" y="217">8</text>
<text x="48.7" y="226.2">0</text>
<text x="263.9" y="223.6">Y3</text>
<text x="51.6" y="232.2">X7</text>
<text x="60.6" y="230.8">1</text>
<text x="67.2" y="232.1">4</text>
<text x="48.7" y="237.3">0</text>
<text x="138.3" y="235.8">4</text>
<text x="264.7" y="236.1">9</text>
<text x="51.1" y="246">X10</text>
<text x="61" y="244.4">1</text>
<text x="49" y="250.9">0</text>
<text x="68.1" y="246.3">7</text>
<text x="51.9" y="256.5">X8</text>
<text x="61.4" y="254.7">1</text>
<text x="67.6" y="256.7">5</text>
<text x="48.7" y="262.8">0</text>
<text x="138.3" y="263.1">8</text>
<text x="51.9" y="267.7">X9</text>
<text x="62.4" y="265.6">1</text>
<text x="67.6" y="267.9">6</text>
<text x="48.7" y="274.4">0</text>
<text x="74.4" y="275.8">9</text>
<text x="49.7" y="281.8">Конец</text>
</g>
<g font-size="2.1">
<text x="265.1" y="42.3">Y11,Y5</text>
<text x="265.8" y="75.6">Y10,Y5</text>
<text x="48.6" y="88">Y9,Y1,Y4</text>
<text x="51.8" y="99.6">Y6</text>
<text x="50" y="144.7">Y10,Y5</text>
<text x="262.1" y="188.3">Y8,Y34</text>
<text x="50.2" y="202.3">Y11,Y5</text>
<text x="270.7" y="272.5">Чернев Н.А.</text>
<text x="268.4" y="277.1">Маслеников К.Ю.</text>
</g>
</svg>
